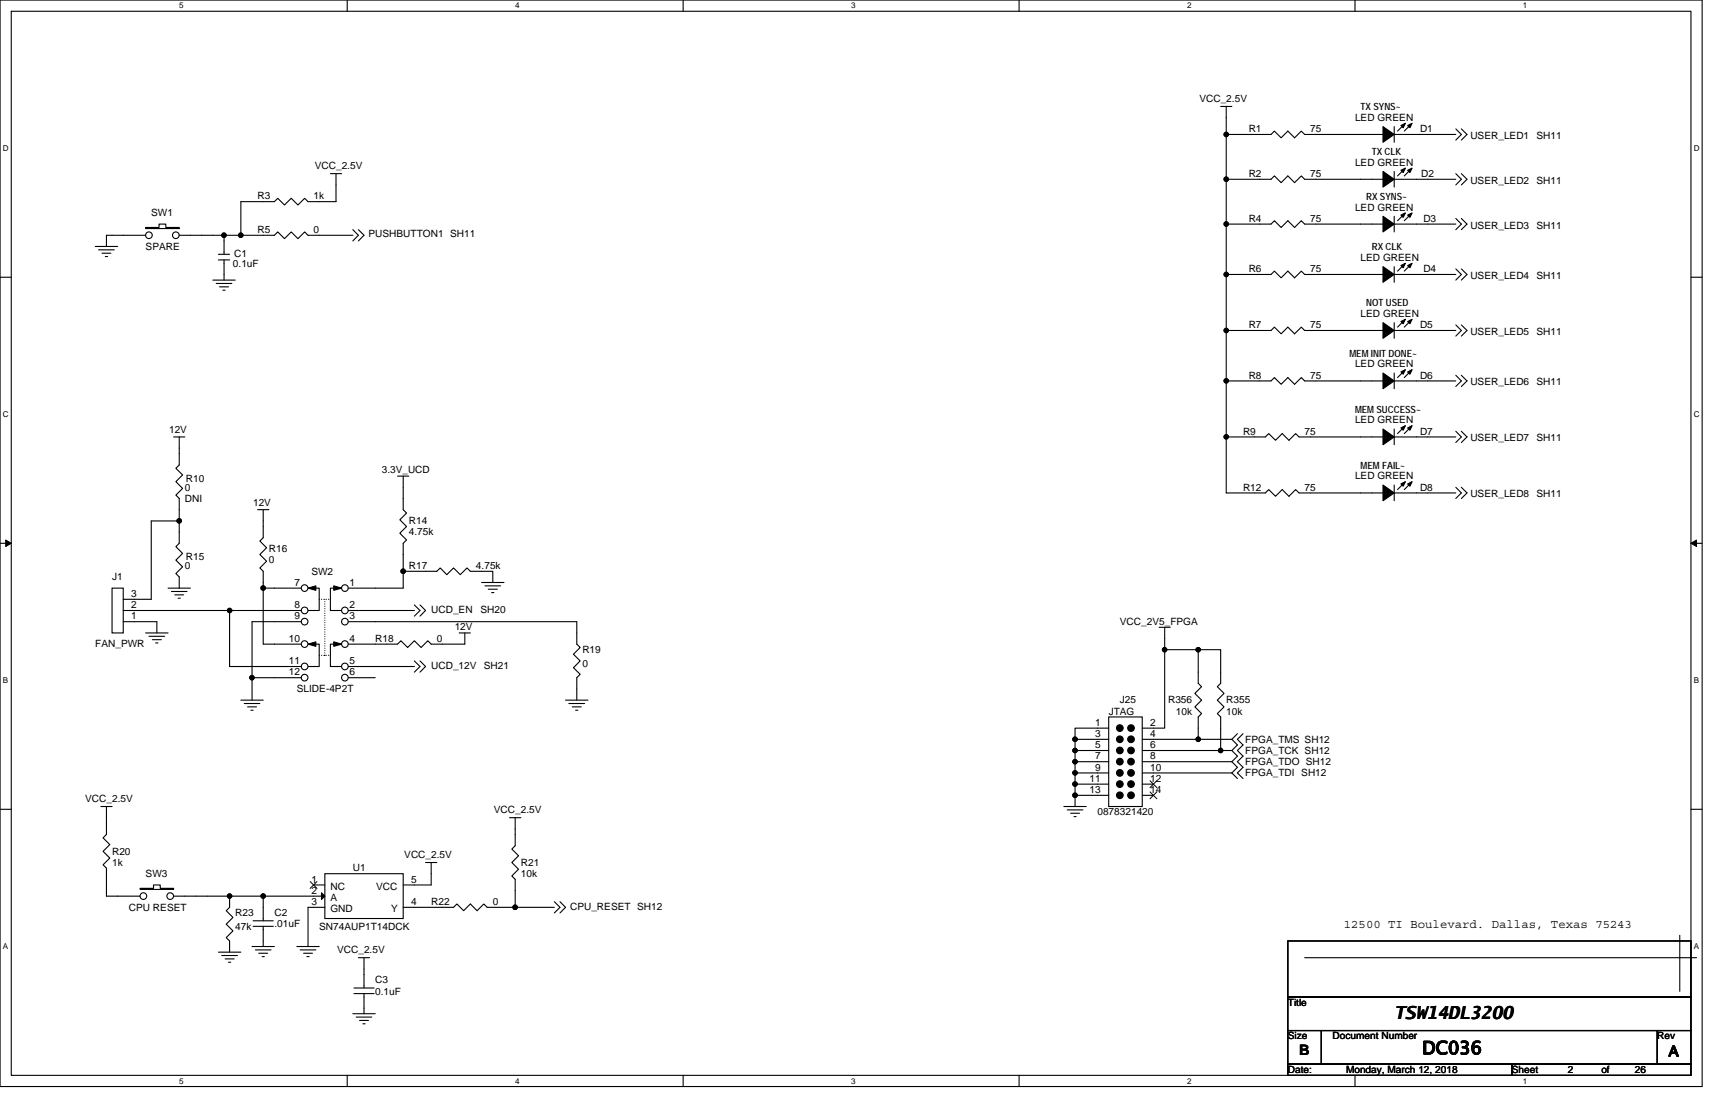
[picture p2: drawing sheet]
<svg xmlns="http://www.w3.org/2000/svg" width="432mm" height="279mm" viewBox="0 0 432 279" stroke-linecap="round" stroke-linejoin="round" font-family="sans-serif">
<path d="M0 0h428.6v273.5h-428.6zM2.8 2.8h422.9v267.9h-422.9z" fill="none" stroke="#000" stroke-width=".28"/>
<g fill="#fff">
<path d="M45.1 .3h1.1v2.3h-1.1z"/>
<path d="M45.1 271h1.1v2.2h-1.1z"/>
</g>
<path d="M87.4 0v2.8M87.4 270.7v2.8" fill="none" stroke="#000" stroke-width=".28"/>
<g fill="#fff">
<path d="M129.7 .3h1.1v2.3h-1.1z"/>
<path d="M129.7 271h1.1v2.2h-1.1z"/>
</g>
<path d="M172 0v2.8M172 270.7v2.8" fill="none" stroke="#000" stroke-width=".28"/>
<g fill="#fff">
<path d="M214.3 .3h1.1v2.3h-1.1z"/>
<path d="M214.3 271h1.1v2.2h-1.1z"/>
</g>
<path d="M256.6 0v2.8M256.6 270.7v2.8" fill="none" stroke="#000" stroke-width=".28"/>
<g fill="#fff">
<path d="M298.9 .3h1.1v2.3h-1.1z"/>
<path d="M298.9 271h1.1v2.2h-1.1z"/>
</g>
<path d="M341.2 0v2.8M341.2 270.7v2.8" fill="none" stroke="#000" stroke-width=".28"/>
<g fill="#fff">
<path d="M383.5 .3h1.1v2.3h-1.1z"/>
<path d="M383.5 271h1.1v2.2h-1.1z"/>
<path d="M.7 36.3h1.5v2.3h-1.5z"/>
<path d="M426.5 36.3h1.4v2.3h-1.4z"/>
<path d="M.7 103.3h1.5v2.2h-1.5z"/>
<path d="M426.5 103.3h1.4v2.2h-1.4z"/>
</g>
<path d="M0 69.8h2.8M425.7 69.8h2.9" fill="none" stroke="#000" stroke-width=".28"/>
<g fill="#fff">
<path d="M.7 170.2h1.4v2.3h-1.4z"/>
<path d="M426.5 170.2h1.3v2.3h-1.3z"/>
</g>
<path d="M0 136.8h2.8M425.7 136.8h2.9" fill="none" stroke="#000" stroke-width=".28"/>
<path d="M1.4 135.9l1.4 .9-1.4 .8zM425.7 136.8l1.4-.9v1.7z" fill="#000" stroke="#000" stroke-width=".25"/>
<g fill="#fff">
<path d="M.7 237.2h1.4v2.2h-1.4z"/>
<path d="M426.4 237.2h1.4v2.2h-1.4z"/>
</g>
<g fill="none" stroke="#000" stroke-width=".28">
<path d="M307.3 26.8h2.9M308.7 26.8v7M308.7 33.8v11.3M308.7 33.8h11.3l.9-.8 1.7 1.7 1.7-1.7 1.6 1.7 1.7-1.7 .9 .8h19.7M351 31.9v3.9M353.6 31.3l-1.7 1.7M355.3 31.3l-1.7 1.7M366.5 32.4l1.4 1.4-1.4 1.5M366.5 33.8h-15.5M367.9 32.4l1.5 1.4-1.5 1.5M36.7 57.3h3.3v-.9h1.7v.9h3.4v.2h-8.4zM36.7 59.2h-9.9v2.8"/>
<path d="M45.1 59.2h11.3M56.4 59.2h4.2M56.4 59.2v4.8M60.6 59.2h8.5l.8-.8 1.7 1.7 1.7-1.7 1.7 1.7 1.7-1.7 .9 .8h11.2M83.2 43.7h2.8M84.6 43.7v7.1h-7l-.9-.9-1.7 1.7-1.7-1.7-1.7 1.7-1.7-1.7-.8 .9h-8.5v8.4M88.8 57.8l1.4 1.4-1.4 1.4M90.2 57.8l1.5 1.4-1.5 1.4M308.7 45.1v11.3M308.7 56.4v12.7M308.7 45.1h11.3l.9-.8 1.7 1.7 1.7-1.7 1.6 1.7 1.7-1.7 .9 .8h14.1M308.7 56.4h11.3l.9-.8 1.7 1.7 1.7-1.7 1.6 1.7 1.7-1.7 .9 .8h19.7"/>
<path d="M351 54.4v4M353.6 53.9l-1.7 1.7M355.3 53.9l-1.7 1.7M359.5 45.1h7M366.5 43.7l1.4 1.4-1.4 1.4M366.5 55l1.4 1.4-1.4 1.4M366.5 56.4h-15.5M367.9 43.7l1.5 1.4-1.5 1.4M367.9 55l1.5 1.4-1.5 1.4M24 62h5.6M24.8 62.9h4M25.7 63.7h2.2"/>
<path d="M26.5 64.6h.6M53.6 70.5h5.6M54.4 71.4h4M55 64h2.8M55 65.4h2.8M55.3 72.2h2.2M56.1 73h.6M56.4 65.4v5.1M308.7 69.1v14.1M308.7 69.1h8.5M331.3 69.1h16.9M351 67.1v4"/>
<path d="M353.6 66.5l-1.7 1.7M355.3 66.5l-1.7 1.7M366.5 67.7l1.4 1.4-1.4 1.4M366.5 69.1h-15.5M367.9 67.7l1.5 1.4-1.5 1.4M308.7 83.2v12.7M308.7 95.9v14.1M308.7 95.9h11.3l.9-.9 1.7 1.7 1.7-1.7 1.6 1.7 1.7-1.7 .9 .9h19.7M308.7 83.2h11.3l.9-.9 1.7 1.7 1.7-1.7 1.6 1.7 1.7-1.7 .9 .9h14.1M351 93.9v4M353.6 93.3l-1.7 1.7M355.3 93.3l-1.7 1.7"/>
<path d="M359.5 83.2h7M366.5 81.8l1.4 1.4-1.4 1.4M366.5 94.5l1.4 1.4-1.4 1.4M366.5 95.9h-15.5M367.9 81.8l1.5 1.4-1.5 1.4M367.9 94.5l1.5 1.4-1.5 1.4M43.7 110h2.8M45.1 110v7l-.8 .9 1.7 1.6-1.7 1.7 1.7 1.7-1.7 1.7 .8 .9v5.6M100.1 119.8h2.8M101.5 119.8v8.5l.9 .8-1.7 1.7 1.7 1.7-1.7 1.7 1.7 1.7-.9 .9v7M308.7 110v14.1h9.9l.8-.9 1.7 1.7 1.7-1.7 1.7 1.7 1.7-1.7 .9 .9h21.1M308.7 110h9.9l.8-.9 1.7 1.7 1.7-1.7 1.7 1.7 1.7-1.7 .9 .9h21.1"/>
<path d="M351 108v4M353.6 107.4l-1.7 1.7M355.3 107.4l-1.7 1.7M366.5 108.6l1.4 1.4-1.4 1.4M366.5 110h-15.5M367.9 108.6l1.5 1.4-1.5 1.4M45.1 131.1h-7v19.8h-7.1M45.1 131.1v5.7l-.8 .8 1.7 1.7-1.7 1.7 1.7 1.7-1.7 1.7 .8 .8v2.8M64.9 128.3h2.8M66.3 128.3v7l-.9 .9 1.7 1.7-1.7 1.7 1.7 1.7-1.7 1.7 .9 .8v4.2M351 122.1v3.9M353.6 121.5l-1.7 1.7"/>
<path d="M355.3 121.5l-1.7 1.7M366.5 122.7l1.4 1.4-1.4 1.4M366.5 124.1h-15.5M367.9 122.7l1.5 1.4-1.5 1.4M28.2 148h2.8v11.3h-2.8zM31 156.5h8.5v2.8M31 153.7h26.8M36.7 159.3h5.6M42.3 148h5.6M43.2 148.9h3.9M44 149.7h2.2M44.9 150.6h.5"/>
<path d="M57.8 153.7h11.3M57.8 153.7v14.1h11.3M66.3 148h2.8M66.3 148v14.1h2.8M69.1 156.5h-5.6v14.1M77.6 148h2.8v5.7h-2.8M86 148h-2.8v5.7h2.8M94.5 156.5h50.7v5.6l.9 .9-1.7 1.7 1.7 1.7-1.7 1.7 1.7 1.6-.9 .9v5.6M94.5 153.7h9.8M104.3 152.3l1.4 1.4-1.4 1.4M105.7 152.3l1.4 1.4-1.4 1.4M107.1 143.8h-5.6v4.2h-7"/>
<path d="M115.6 159.3h2.8M117 159.3v2.8h-5.6M121.2 146.6h5.7M121.2 143.8h2.9v2.8M122.1 147.5h3.9M122.9 148.3h2.3M123.8 149.2h.6M291.8 157.9h2.8M293.2 157.9v5.6M37.5 160.2h4M38.4 161h2.2M39.2 161.8h.6"/>
<path d="M60.6 176.2h5.7M61.5 177.1h3.9M62.3 177.9h2.3M63.2 178.8h.5M63.5 170.6v5.6M63.5 170.6h5.6M77.6 162.1h2.8v5.7h-2.8M86 162.1h-2.8v5.7h2.8M94.5 162.1h2.8M94.5 167.8h9.8M104.3 166.4l1.4 1.4-1.4 1.4M105.7 166.4l1.4 1.4-1.4 1.4"/>
<path d="M142.4 176.2h5.6M143.2 177.1h4M144.1 177.9h2.2M144.9 178.8h.6M293.2 163.5h8.5M293.2 163.5v19.8h-2.8M301.7 163.5v8.5l.8 .8-1.7 1.7 1.7 1.7-1.7 1.7 1.7 1.7-.8 .9v5.6M301.7 163.5h5.6v8.5l-.8 .8 1.7 1.7-1.7 1.7 1.7 1.7-1.7 1.7 .8 .9v8.4h-16.9M270.7 191.7h5.6M270.7 191.7v2.9M270.7 194.6v2.8M270.7 197.4v2.8"/>
<path d="M270.7 194.6h5.6M270.7 197.4h5.6M276.3 183.3h-5.6v2.8M276.3 186.1h-5.6v2.8M276.3 188.9h-5.6v2.8M290.4 191.7h19.8M290.4 194.6h19.8M290.4 186.1h11.3M301.7 186.1h8.5M307.3 188.9h2.9M310.2 186.1l1.4 1.4-1.4 1.4M310.2 188.9l1.4 1.4-1.4 1.4"/>
<path d="M310.2 191.7l1.4 1.4-1.4 1.5M310.2 194.6l1.4 1.4M311.6 184.7l-1.4 1.4M313 184.7l-1.4 1.4 1.4 1.4-1.4 1.4 1.4 1.4-1.4 1.4 1.4 1.4-1.4 1.5 1.4 1.4M0 203.7h2.8M25.4 203h2.8M26.8 203v7.1l-.8 .8 1.6 1.7-1.6 1.7 1.6 1.7-1.6 1.7 .8 .8v7.1h8.5M107.1 217.1h2.9M108.6 217.1v5.7h-4.3M128.3 205.8h2.8M129.7 205.8v4.3M267.9 203h5.6"/>
<path d="M268.7 203.9h3.9M269.6 204.7h2.2M270.4 205.5h.6M276.3 200.2h-5.6v2.8M425.7 203.7h2.9M35.3 223.6h3.4v-.8h1.6v.8h3.4v.3h-8.4zM43.7 225.6h14.1M55 239.7h5.6M57.8 225.6h8.5M57.8 225.6v2.8l-.8 .8 1.7 1.7-1.7 1.7 1.7 1.7-1.7 1.7 .8 .9v2.8M63.5 238.3h5.6M63.7 233.2h5.1"/>
<path d="M63.7 231.8h5.1M64.3 239.1h3.9M65.2 239.9h2.2M66.3 233.2v5.1M66.3 225.6v6.2M66.3 225.6h12.7M74.7 238.3h5.7M75.6 239.1h3.9M76.4 239.9h2.3M79 228.4h-1.4v9.9M104.3 228.4h7.1M125.5 228.4h4.2"/>
<path d="M129.7 224.2v4.2M129.7 228.4h9.9M139.6 227l1.4 1.4-1.4 1.4M141 227l1.4 1.4-1.4 1.4M324.3 236.9h101.4v14.1h-101.4zM422.9 235.4v14.1M55.8 240.5h4M56.7 241.4h2.2M57.5 242.2h.6M66 240.8h.5M77.3 240.8h.5M88.8 255.2h5.7"/>
<path d="M89.1 250.1h5.1M89.1 248.7h5.1M89.7 256h3.9M90.2 241.1h2.8M90.5 256.9h2.3M91.4 257.7h.5M91.7 250.1v5.1M91.7 241.1v7.6M324.3 251h101.4v8.4h-101.4zM324.3 259.4h8.4v8.5h-8.4zM328.5 241.1h98.7M332.7 259.4h84.6v8.5h-84.6z"/>
<path d="M417.3 259.4h8.4v8.5h-8.4zM324.3 267.9h56.3v2.8h-56.3zM380.6 267.9h45.1v2.8h-45.1z"/>
<circle cx="37.5" cy="59.2" r=".84"/>
<circle cx="44.3" cy="59.2" r=".84"/>
<circle cx="36.1" cy="225.6" r=".84"/>
<circle cx="42.8" cy="225.6" r=".84"/>
</g>
<g fill="#000" stroke="#000" stroke-width=".28">
<path d="M348.2 31.9l2.8 1.9-2.8 2z" fill-rule="evenodd"/>
<path d="M352.7 31.6l1.1-.6-.5 1.2z" fill-rule="evenodd"/>
<path d="M354.4 31.6l1.1-.6-.5 1.2z" fill-rule="evenodd"/>
<path d="M348.2 54.4l2.8 2-2.8 2z" fill-rule="evenodd"/>
<path d="M352.7 54.1l1.1-.5-.5 1.1z" fill-rule="evenodd"/>
<path d="M354.4 54.1l1.1-.5-.5 1.1z" fill-rule="evenodd"/>
<path d="M348.2 67.1l2.8 2-2.8 2z" fill-rule="evenodd"/>
<path d="M352.7 66.8l1.1-.5-.5 1.1z" fill-rule="evenodd"/>
<path d="M354.4 66.8l1.1-.5-.5 1.1z" fill-rule="evenodd"/>
<path d="M348.2 93.9l2.8 2-2.8 2z" fill-rule="evenodd"/>
<path d="M352.7 93.6l1.1-.6-.5 1.2z" fill-rule="evenodd"/>
<path d="M354.4 93.6l1.1-.6-.5 1.2z" fill-rule="evenodd"/>
<path d="M348.2 108l2.8 2-2.8 2z" fill-rule="evenodd"/>
<path d="M352.7 107.7l1.1-.6-.5 1.2z" fill-rule="evenodd"/>
<path d="M354.4 107.7l1.1-.6-.5 1.2z" fill-rule="evenodd"/>
<path d="M348.2 122.1l2.8 2-2.8 1.9z" fill-rule="evenodd"/>
<path d="M352.7 121.8l1.1-.6-.5 1.2z" fill-rule="evenodd"/>
<path d="M354.4 121.8l1.1-.6-.5 1.2z" fill-rule="evenodd"/>
<path d="M77.6 148l1.9-.5v1.1z" fill-rule="evenodd"/>
<path d="M84 147.5l2 .5-2 .6z" fill-rule="evenodd"/>
<path d="M77.6 162.1l1.9-.5v1.1z" fill-rule="evenodd"/>
<path d="M84 161.6l2 .5-2 .6z" fill-rule="evenodd"/>
<circle cx="308.7" cy="33.8" r=".55"/>
<circle cx="56.4" cy="59.2" r=".56"/>
<circle cx="60.6" cy="59.2" r=".56"/>
<circle cx="308.7" cy="45.1" r=".56"/>
<circle cx="308.7" cy="56.4" r=".55"/>
<circle cx="308.7" cy="69.1" r=".55"/>
<circle cx="308.7" cy="95.9" r=".55"/>
<circle cx="308.7" cy="83.2" r=".55"/>
<circle cx="308.7" cy="110" r=".55"/>
<circle cx="45.1" cy="131.1" r=".56"/>
<circle cx="57.8" cy="153.7" r=".55"/>
<circle cx="66.3" cy="148" r=".56"/>
<circle cx="101.5" cy="143.8" r=".57"/>
<circle cx="63.4" cy="170.6" r=".55"/>
<circle cx="293.2" cy="163.5" r=".55"/>
<circle cx="301.7" cy="163.5" r=".55"/>
<circle cx="270.7" cy="186.1" r=".57"/>
<circle cx="270.7" cy="188.9" r=".56"/>
<circle cx="270.7" cy="197.4" r=".56"/>
<circle cx="270.7" cy="194.5" r=".56"/>
<circle cx="270.7" cy="191.7" r=".56"/>
<circle cx="301.7" cy="186.1" r=".56"/>
<circle cx="307.3" cy="188.9" r=".55"/>
<circle cx="270.7" cy="200.2" r=".57"/>
<circle cx="57.8" cy="225.5" r=".55"/>
<circle cx="66.3" cy="225.5" r=".56"/>
<circle cx="129.7" cy="228.4" r=".57"/>
</g>
<path d="M80.4 150.9h2.8M81.8 150.9v14.1M83.2 150.9h.1M80.4 165h2.8M81.8 165h.1M83.2 165h.1" fill="none" stroke="#000" stroke-width=".28" stroke-dasharray="0 .6"/>
<circle cx="86.8" cy="148" r=".84" fill="#fff" stroke="#000" stroke-width=".28"/>
<path d="M87.7 148h6.8" fill="none" stroke="#000" stroke-width=".28"/>
<circle cx="86.8" cy="153.7" r=".84" fill="#fff" stroke="#000" stroke-width=".28"/>
<path d="M87.7 153.7h6.8" fill="none" stroke="#000" stroke-width=".28"/>
<circle cx="86.8" cy="156.5" r=".84" fill="#fff" stroke="#000" stroke-width=".28"/>
<path d="M87.7 156.5h6.8" fill="none" stroke="#000" stroke-width=".28"/>
<circle cx="76.7" cy="156.5" r=".84" fill="#fff" stroke="#000" stroke-width=".28"/>
<path d="M69.1 156.5h6.8" fill="none" stroke="#000" stroke-width=".28"/>
<circle cx="76.7" cy="153.7" r=".84" fill="#fff" stroke="#000" stroke-width=".28"/>
<path d="M69.1 153.7h6.8" fill="none" stroke="#000" stroke-width=".28"/>
<circle cx="76.7" cy="148" r=".84" fill="#fff" stroke="#000" stroke-width=".28"/>
<path d="M69.1 148h6.8" fill="none" stroke="#000" stroke-width=".28"/>
<circle cx="86.8" cy="162.1" r=".84" fill="#fff" stroke="#000" stroke-width=".28"/>
<path d="M87.7 162.1h6.8" fill="none" stroke="#000" stroke-width=".28"/>
<circle cx="86.8" cy="167.8" r=".84" fill="#fff" stroke="#000" stroke-width=".28"/>
<path d="M87.7 167.8h6.8" fill="none" stroke="#000" stroke-width=".28"/>
<circle cx="86.8" cy="170.6" r=".84" fill="#fff" stroke="#000" stroke-width=".28"/>
<path d="M87.7 170.6h6.8" fill="none" stroke="#000" stroke-width=".28"/>
<circle cx="76.7" cy="162.1" r=".84" fill="#fff" stroke="#000" stroke-width=".28"/>
<path d="M69.1 162.1h6.8" fill="none" stroke="#000" stroke-width=".28"/>
<circle cx="76.7" cy="170.6" r=".84" fill="#fff" stroke="#000" stroke-width=".28"/>
<path d="M69.1 170.6h6.8" fill="none" stroke="#000" stroke-width=".28"/>
<circle cx="76.7" cy="167.8" r=".84" fill="#fff" stroke="#000" stroke-width=".28"/>
<g fill="none" stroke="#000" stroke-width=".28">
<path d="M342.6 45.1h5.6M351 43.2v3.9M351 45.1h8.5M353.6 42.6l-1.7 1.7M355.3 42.6l-1.7 1.7M317.2 69.1h2.8l.9-.9 1.7 1.7 1.7-1.7 1.6 1.7 1.7-1.7 .9 .9h2.8M348.2 83.2h-5.6M351 81.2v4M351 83.2h8.5M353.6 80.6l-1.7 1.7M355.3 80.6l-1.7 1.7M107.1 143.8h2.9l.8-.8 1.7 1.7 1.7-1.7 1.7 1.7 1.7-1.7 .8 .8h2.8"/>
<path d="M69.1 167.8h6.8M97.3 162.1h2.8l.8-.8 1.7 1.7 1.7-1.7 1.7 1.7 1.7-1.7 .9 .8h2.8M276.3 183.3h2.8M276.3 186.1h2.8M276.3 188.9h2.8M276.3 191.7h2.8M276.3 194.6h2.8M276.3 197.4h2.8M279.1 180.5h8.5v22.5h-8.5zM287.6 183.3h2.8M287.6 186.1h2.8M287.6 188.9h2.8"/>
<path d="M287.6 191.7h2.8M287.6 194.6h2.8M287.6 197.4h2.8M81.8 219.9h19.7v11.3h-19.7zM129.7 210.1v2.8l-.8 .8 1.7 1.7-1.7 1.7 1.7 1.7-1.7 1.7 .8 .8v2.9M276.3 200.2h2.8M287.6 200.2h2.8M79 222.8h2.8M79 225.6h2.8M79 228.4h2.8M101.5 228.4h2.8M101.5 222.8h2.8"/>
<path d="M111.4 228.4h2.8l.8-.9 1.7 1.7 1.7-1.7 1.7 1.7 1.7-1.7 .9 .9h2.8"/>
</g>
<g fill="#000" stroke="#000" stroke-width=".28">
<path d="M80.9 224.7l.9 .9-.9 .8z"/>
<path d="M348.2 43.2l2.8 1.9-2.8 2z" fill-rule="evenodd"/>
<path d="M352.7 42.9l1.1-.6-.5 1.1z" fill-rule="evenodd"/>
<path d="M354.4 42.9l1.1-.6-.5 1.1z" fill-rule="evenodd"/>
<path d="M348.2 81.2l2.8 2-2.8 2z" fill-rule="evenodd"/>
<path d="M352.7 80.9l1.1-.5-.5 1.1z" fill-rule="evenodd"/>
<path d="M354.4 80.9l1.1-.5-.5 1.1z" fill-rule="evenodd"/>
<circle cx="308.7" cy="33.8" r=".55"/>
<circle cx="56.4" cy="59.2" r=".56"/>
<circle cx="60.6" cy="59.2" r=".56"/>
<circle cx="308.7" cy="45.1" r=".56"/>
<circle cx="308.7" cy="56.4" r=".55"/>
<circle cx="308.7" cy="69.1" r=".55"/>
<circle cx="308.7" cy="95.9" r=".55"/>
<circle cx="308.7" cy="83.2" r=".55"/>
<circle cx="308.7" cy="110" r=".55"/>
<circle cx="45.1" cy="131.1" r=".56"/>
<circle cx="57.8" cy="153.7" r=".55"/>
<circle cx="66.3" cy="148" r=".56"/>
<circle cx="101.5" cy="143.8" r=".57"/>
<circle cx="63.4" cy="170.6" r=".55"/>
<circle cx="293.2" cy="163.5" r=".55"/>
<circle cx="301.7" cy="163.5" r=".55"/>
<circle cx="270.7" cy="186.1" r=".57"/>
<circle cx="270.7" cy="188.9" r=".56"/>
<circle cx="270.7" cy="197.4" r=".56"/>
<circle cx="270.7" cy="194.5" r=".56"/>
<circle cx="270.7" cy="191.7" r=".56"/>
<circle cx="281.9" cy="188.9" r=".84"/>
<circle cx="281.9" cy="194.6" r=".84"/>
<circle cx="281.9" cy="197.4" r=".84"/>
<circle cx="281.9" cy="186.1" r=".84"/>
<circle cx="281.9" cy="183.3" r=".84"/>
<circle cx="281.9" cy="191.7" r=".84"/>
<circle cx="284.8" cy="188.9" r=".84"/>
<circle cx="284.8" cy="197.4" r=".84"/>
<circle cx="284.8" cy="191.7" r=".84"/>
<circle cx="284.8" cy="194.6" r=".84"/>
<circle cx="284.8" cy="186.1" r=".84"/>
<circle cx="284.8" cy="183.3" r=".84"/>
<circle cx="301.7" cy="186.1" r=".56"/>
<circle cx="307.3" cy="188.9" r=".55"/>
<circle cx="270.7" cy="200.2" r=".57"/>
<circle cx="281.9" cy="200.2" r=".84"/>
<circle cx="284.8" cy="200.2" r=".84"/>
<circle cx="57.8" cy="225.5" r=".55"/>
<circle cx="66.3" cy="225.5" r=".56"/>
<circle cx="129.7" cy="228.4" r=".57"/>
</g>
<path d="M289.6 196.5l1.7 1.7M289.6 199.3l1.7 1.8M291.3 196.5l-1.8 1.7M291.3 199.3l-1.8 1.8M78.1 221.9l1.7 1.7M79.8 221.9l-1.7 1.7" fill="none" stroke="#000" stroke-width=".25"/>
<g font-size="4.5">
<text x="351" y="256.5">TSW14DL3200</text>
<text x="358.1" y="265.3">DC036</text>
</g>
<g font-size="3.7">
<text x="327.1" y="265.6">B</text>
<text x="420.1" y="265.9">A</text>
</g>
<text font-size="3.1" x="338.3" y="233.7">12500 TI Boulevard. Dallas, Texas 75243</text>
<g font-size="2.5">
<text x="302" y="25.7">VCC_2.5V</text>
<text x="342.6" y="27.8">TX SYNS~</text>
<text x="314.4" y="33.3">R1</text>
<text x="329.9" y="33.3">75</text>
<text x="341.2" y="30.5">LED GREEN</text>
<text x="357.5" y="33.3">D1</text>
<text x="370.2" y="35">USER_LED1</text>
<text x="386.8" y="35">SH11</text>
<text x="341.2" y="41.7">LED GREEN</text>
<text x="345.4" y="39">TX CLK</text>
<text x="79.2" y="42.6">VCC_2.5V</text>
<text x="314.4" y="44.6">R2</text>
<text x="329.9" y="44.6">75</text>
<text x="357.8" y="44.6">D2</text>
<text x="370.2" y="46.2">USER_LED2</text>
<text x="386.8" y="46.2">SH11</text>
<text x="64.9" y="50.2">R3</text>
<text x="79" y="50.2">1k</text>
<text x="341.2" y="53">LED GREEN</text>
<text x="344" y="50.3">RX SYNS~</text>
<text x="38.1" y="54.4">SW1</text>
<text x="64.9" y="58.7">R5</text>
<text x="79" y="58.7">0</text>
<text x="92.8" y="59.8">PUSHBUTTON1 SH11</text>
<text x="314.4" y="55.8">R4</text>
<text x="329.9" y="55.8">75</text>
<text x="358.4" y="55.8">D3</text>
<text x="370.2" y="57.5">USER_LED3</text>
<text x="386.8" y="57.5">SH11</text>
<text x="36.7" y="62.9">SPARE</text>
<text x="58.9" y="64.6">C1</text>
<text x="342.6" y="65.7">LED GREEN</text>
<text x="345.4" y="63">RX CLK</text>
<text x="58.7" y="67.1">0.1uF</text>
<text x="314.4" y="68.5">R6</text>
<text x="329.9" y="68.5">75</text>
<text x="358.4" y="68.5">D4</text>
<text x="370.2" y="70.2">USER_LED4</text>
<text x="386.8" y="70.2">SH11</text>
<text x="344" y="77.1">NOT USED</text>
<text x="314.4" y="82.6">R7</text>
<text x="329.9" y="82.6">75</text>
<text x="342.6" y="79.8">LED GREEN</text>
<text x="357.5" y="82.6">D5</text>
<text x="339.7" y="89.8">MEM INIT DONE~</text>
<text x="370.2" y="84.3">USER_LED5</text>
<text x="386.8" y="84.3">SH11</text>
<text x="314.4" y="95.3">R8</text>
<text x="329.9" y="95.3">75</text>
<text x="341.2" y="92.5">LED GREEN</text>
<text x="357.5" y="95.3">D6</text>
<text x="370.2" y="97">USER_LED6</text>
<text x="386.8" y="97">SH11</text>
<text x="341.2" y="106.6">LED GREEN</text>
<text x="341.2" y="103.9">MEM SUCCESS~</text>
<text x="42.6" y="109.1">12V</text>
<text x="313" y="109.4">R9</text>
<text x="328.5" y="109.4">75</text>
<text x="357.5" y="109.4">D7</text>
<text x="370.2" y="111.1">USER_LED7</text>
<text x="386.8" y="111.1">SH11</text>
<text x="96.2" y="119">3.3V_UCD</text>
<text x="342.6" y="118">MEM FAIL~</text>
<text x="46.5" y="123.5">0</text>
<text x="46.8" y="121.2">R10</text>
<text x="313" y="123.5">R12</text>
<text x="328.5" y="123.5">75</text>
<text x="341.2" y="120.7">LED GREEN</text>
<text x="357.5" y="123.5">D8</text>
<text x="370.2" y="125.2">USER_LED8</text>
<text x="386.8" y="125.2">SH11</text>
<text x="46.5" y="126.3">DNI</text>
<text x="63.7" y="127.4">12V</text>
<text x="102.9" y="132">R14</text>
<text x="102.9" y="134.8">4.75k</text>
<text x="46.5" y="143.2">0</text>
<text x="46.8" y="141">R15</text>
<text x="67.7" y="139">R16</text>
<text x="67.7" y="141.8">0</text>
<text x="102.9" y="143.2">R17</text>
<text x="119.8" y="143.2">4.75k</text>
<text x="28.2" y="146">J1</text>
<text x="74.2" y="147.4">7</text>
<text x="78.4" y="144.6">SW2</text>
<text x="88" y="147.4">1</text>
<text x="33" y="155.9">1</text>
<text x="33" y="153.1">2</text>
<text x="33" y="150.3">3</text>
<text x="74.2" y="155.9">9</text>
<text x="74.2" y="153.1">8</text>
<text x="88" y="153.1">2</text>
<text x="88" y="155.9">3</text>
<text x="108.6" y="154.2">UCD_EN</text>
<text x="121" y="154.2">SH20</text>
<text x="72.7" y="161.5">10</text>
<text x="88" y="161.5">4</text>
<text x="94.5" y="161.6">R18</text>
<text x="110" y="161.6">0</text>
<text x="114.5" y="158.5">12V</text>
<text x="282" y="157.3">VCC_2V5_FPGA</text>
<text x="24" y="163">FAN_PWR</text>
<text x="72.7" y="167.2">11</text>
<text x="88" y="167.2">5</text>
<text x="146.6" y="164.4">R19</text>
<text x="146.6" y="167.8">0</text>
<text x="72.7" y="170">12</text>
<text x="88" y="170">6</text>
<text x="108.6" y="168.3">UCD_12V</text>
<text x="121.8" y="168.3">SH21</text>
<text x="74.7" y="174.2">SLIDE-4P2T</text>
<text x="279.1" y="179.9">JTAG</text>
<text x="282" y="177.1">J25</text>
<text x="294.1" y="177.1">R356</text>
<text x="296.1" y="179.9">10k</text>
<text x="308.7" y="177.1">R355</text>
<text x="308.7" y="179.9">10k</text>
<text x="275.8" y="182.7">1</text>
<text x="275.8" y="185.5">3</text>
<text x="289.6" y="182.7">2</text>
<text x="289.6" y="185.5">4</text>
<text x="275.8" y="188.3">5</text>
<text x="275.8" y="191.1">7</text>
<text x="289.6" y="188.3">6</text>
<text x="289.6" y="191.1">8</text>
<text x="313.5" y="189.8">FPGA_TCK SH12</text>
<text x="313.5" y="186.9">FPGA_TMS SH12</text>
<text x="274.3" y="196.8">11</text>
<text x="275.8" y="194">9</text>
<text x="289.6" y="194">10</text>
<text x="289.6" y="196.8">12</text>
<text x="313.5" y="192.6">FPGA_TDO SH12</text>
<text x="313.5" y="195.4">FPGA_TDI SH12</text>
<text x="21.4" y="201.9">VCC_2.5V</text>
<text x="274.3" y="199.6">13</text>
<text x="289.6" y="199.6">14</text>
<text x="124.4" y="204.7">VCC_2.5V</text>
<text x="276.3" y="205.3">0878321420</text>
<text x="28.2" y="215.1">R20</text>
<text x="101.8" y="216">VCC_2.5V</text>
<text x="28.2" y="218">1k</text>
<text x="36.7" y="220.8">SW3</text>
<text x="88.8" y="219.4">U1</text>
<text x="131.1" y="218">R21</text>
<text x="131.1" y="220.8">10k</text>
<text x="78.4" y="222.2">1</text>
<text x="78.4" y="225">2</text>
<text x="78.4" y="227.8">3</text>
<text x="83.2" y="223.9">NC</text>
<text x="83.2" y="226.7">A</text>
<text x="94.7" y="223.9">VCC</text>
<text x="103.5" y="227.8">4</text>
<text x="103.5" y="222.2">5</text>
<text x="108.6" y="227.8">R22</text>
<text x="124.1" y="227.8">0</text>
<text x="32.4" y="229.2">CPU RESET</text>
<text x="59.2" y="230.6">R23</text>
<text x="69.1" y="230.6">C2</text>
<text x="69.1" y="233.4">.01uF</text>
<text x="83.2" y="229.5">GND</text>
<text x="98.5" y="229.5">Y</text>
<text x="143.5" y="228.9">CPU_RESET SH12</text>
<text x="59.2" y="234">47k</text>
<text x="80.4" y="234">SN74AUP1T14DCK</text>
<text x="84.9" y="239.9">VCC_2.5V</text>
<text x="94.5" y="247.5">C3</text>
<text x="94.5" y="250.4">0.1uF</text>
<text x="324.3" y="253.2">Title</text>
<text x="324.3" y="261.6">Size</text>
<text x="335.5" y="261.6">Document Number</text>
<text x="417.3" y="261.6">Rev</text>
<text x="324.3" y="270.1">Date:</text>
<text x="338.9" y="270.1">Monday, March 12, 2018</text>
<text x="380.6" y="270.1">Sheet</text>
<text x="394.7" y="270.1">2</text>
<text x="403.2" y="270.1">of</text>
<text x="411.6" y="270.1">26</text>
</g>
<g font-size="2">
<text x="45.1" y="2.1">5</text>
<text x="129.7" y="2.1">4</text>
<text x="214.3" y="2.1">3</text>
<text x="298.9" y="2.1">2</text>
<text x="383.5" y="2.1">1</text>
<text x=".7" y="38.1">D</text>
<text x="426.5" y="38.1">D</text>
<text x=".7" y="105.1">C</text>
<text x="426.5" y="105.1">C</text>
<text x=".7" y="172">B</text>
<text x="426.5" y="172">B</text>
<text x=".7" y="239">A</text>
<text x="426.5" y="239">A</text>
<text x="45.1" y="272.8">5</text>
<text x="129.7" y="272.8">4</text>
<text x="214.3" y="272.8">3</text>
<text x="298.9" y="272.8">2</text>
<text x="383.5" y="272.8">1</text>
</g>
</svg>
